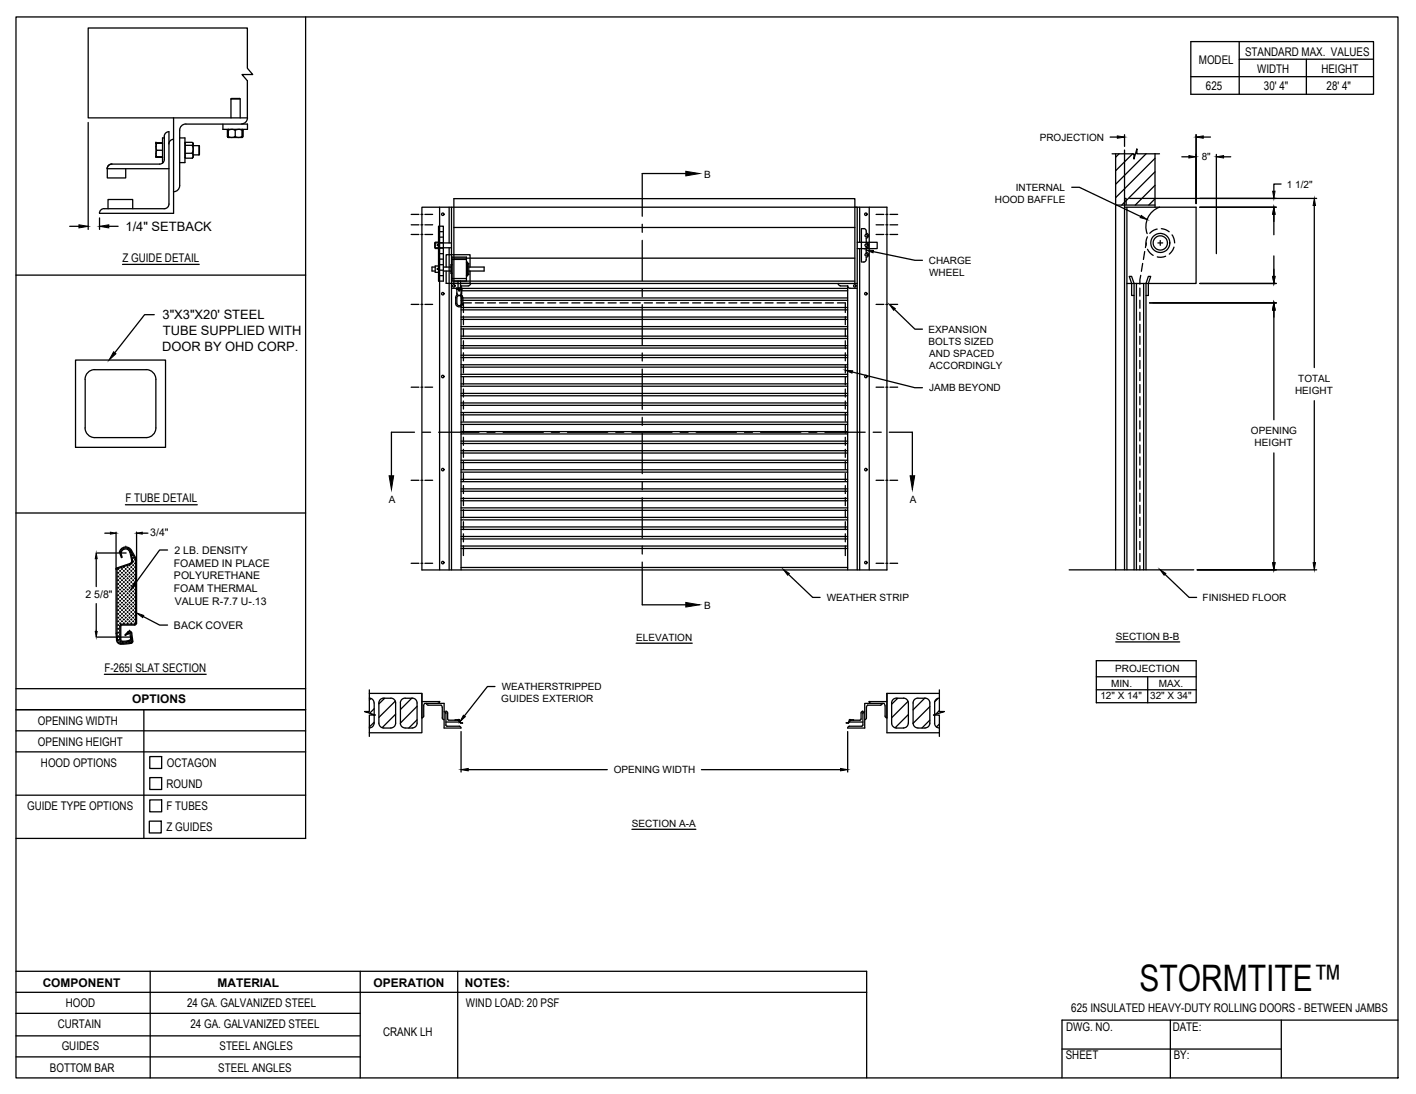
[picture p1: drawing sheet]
<svg xmlns="http://www.w3.org/2000/svg" width="279mm" height="216mm" viewBox="0 0 279 216" stroke-linecap="round" stroke-linejoin="round" font-family="sans-serif">
<!-- layer: ANNOTATIONS -->
<g fill="none" stroke="#000" stroke-width=".25">
<path d="M17.4 24.2v21.1M211.5 37h1.5l12.1 5.7M219.1 27.1h1.4M221.9 26.6v2.3M222.9 39.2h36.9M233.2 30.9h1.4M236 26.6v13.6M237.4 27.1h1.4M240 30.5v19.6M241.4 30.9h1.4M252.8 36.3h-1.4v1.4M13.8 44.7h1.8"/>
<path d="M19.6 43v2.3M21.5 44.7h1.8M172.3 49.7l8.2 1.7h1.5M226.8 59.8h25M236.7 55.9h15.1M236.7 40.9h15.1M251.4 42.3v4M251.4 50.5v4M259.3 40.6v31.9M30.4 62.1h-1.9l-5.9 7.5M168.2 73.4l12.3 3.1h1.5M176.5 61.1l4 3.9h1.5"/>
<path d="M251.4 61.2v21.6M259.3 79.1v31.9M251.4 89.4v21.6M19 110.3v5.5M19 119.1v5.5M19.2 109.1h5.7M20.7 105.2h1.1M22.9 105v7.3M26.9 105v5.5M28.1 105.2h1.1M33.1 108.5h-1.6l-4.8 6.6M155.6 113.3l4.8 4.6h1.4"/>
<path d="M229.9 113.3l4.7 4.6h1.5M236.2 112.5h23.6M19.2 125.7h6.4M28.3 121.7l3.2 1.7h1.6M97.7 135.5h-1.5l-4.6 5.8M125.5 126.9h11.1M216.3 130.4h19.7v8.3h-19.7zM216.3 133.6h19.7M216.3 136.1h19.7M220.2 126.7h12.6M226.5 133.6v5.1M91 144.4v8"/>
<path d="M92.4 151.9h27.4M138.4 151.9h27.5M167.3 144.4v8M124.7 163.7h12.6"/>
</g>
<g fill="#000" stroke="#000" stroke-width=".2">
<path d="M220.5 26.8l1.4 .3-1.4 .2zM234.6 30.7l1.4 .2-1.4 .3zM236 27.1l1.4-.3v.5zM240 30.9l1.4-.2v.5zM251.1 37.7h.5l-.2 1.5zM15.6 44.4l1.8 .3-1.8 .3zM19.6 44.7l1.9-.3v.6zM170.9 49.4h1.4v.5zM225.2 42.5l1.2 .8-1.4-.4zM251.1 54.5h.5l-.2 1.4zM251.4 40.9l.2 1.4h-.5zM259.3 39.2l.3 1.4h-.5z"/>
<path d="M22.4 69.4l.5 .4-1.4 1.3zM166.8 73.1l1.4 .1-.1 .4zM175.5 60.1l1.2 .8-.4 .3zM251.4 59.8l.2 1.4h-.5zM19 109.1l.2 1.2h-.4zM21.8 105l1.1 .2-1.1 .2zM26.5 115l.4 .3-1.1 1.1zM26.9 105.2l1.2-.2v.4zM154.6 112.4l1.1 .8-.3 .3zM228.9 112.4l1.1 .8-.3 .3zM251.1 111h.5l-.2 1.5zM259.1 111h.5l-.3 1.5z"/>
<path d="M18.8 124.6h.4l-.2 1.1zM26.9 121l1.5 .5-.2 .4zM91.4 141.2l.4 .2-1 1zM91 151.9l1.4-.2v.4zM165.9 151.7l1.4 .2-1.4 .2z"/>
</g>
<!-- layer: CRANK LH -->
<g fill="none" stroke="#000" stroke-width=".25">
<path d="M219.4 30.4h4.4v1l.5-2v1h4.5M220.1 30.4v82.1M220.8 30.4l-.7 .6M221.9 39.2h.3v1.2M221.9 29.6v82.9M223.5 30.4l-3.4 3.3M224.3 29.5h.1M226.1 30.4l-6 6M227.9 31.2l-7.8 7.8M227.9 33.9l-6.6 6.6M227.9 36.6l-3.9 3.9M227.9 39.2l-1.2 1.3"/>
<path d="M227.9 30.4v10.5M81.1 42.3h1.6M81.1 44.4h1.6M81.1 46.3h1.6M83.1 42.3h.3M83.1 44.4h.3M83.1 46.3h.3M83.2 40.9h91.8v71.6h-91.8zM83.8 42.3h1.6M83.8 44.4h1.6M83.8 46.3h1.6M85.9 52.7h-.7v.8h.7"/>
<path d="M86.4 48.4h.1M86.4 53.1h.1M86.5 47.8h-.6v1.2h.6M86.5 44.6h1v10.9h-1zM86.5 49h1M86.5 47.9h1M86.5 54.4h1M86.5 53.3h1M86.5 52.2h1M86.5 51.1h1M86.5 50.1h1M86.5 46.8h1"/>
<path d="M86.5 45.7h1M86.5 52.5h-.6v1.2h.6M86.7 40.9v71.6M87.5 52.7h1.5M87.5 53.5h1.5M88 52.7v-2.4h4.8v2.4M88 53.5v2.4h81.1M88.6 40.9v7M88.6 48.9v63.6M89.1 47.9h-3.3v1h3.3M89.1 56.9h2l.1 .1-.1 .1M89.1 40.9v71.6"/>
<path d="M89.2 52.2h-.2v1.8h.2M89.2 50.7h2.8v4.8h-2.8zM89.2 55h2.8M89.2 51.2h2.8M89.6 55.9v-16.7h79.1v16.7M89.6 55.5h79.1M89.6 44.9h79.1M89.6 50.9h79.1M89.9 59.8a.71 .71 0 0 0 .7 .8 .71 .71 0 0 0 .7-.8M89.9 58.8v1.1M90.1 57.8a.48 .48 0 0 0 .5 .5 .48 .48 0 0 0 .5-.5M90.1 56.9l-.1 .1 .1 .1"/>
<path d="M90.1 57.8v-.7h1v.7M90.2 57.9l-.3 .9M90.4 55.5v1.4M90.9 55.5v1.4M91 56.4v56.1M91 59.3h76.3M91 58.8h76.3M91 57.4h76.3M91 56.9h76.3M91 56.4l-.3 .4-.2 .1M91.1 57.9l.2 .9M91.1 58.8a.48 .48 0 0 0-.5-.5 .48 .48 0 0 0-.5 .5v1.1a.47 .47 0 0 0 .5 .4 .47 .47 0 0 0 .5-.5"/>
<path d="M91.1 58.8v1.1M91.3 58.8v1.1M92 51.8h.3v2.6h-.3M92.3 52h.2v2.2h-.2M92.5 52.7h3v.8h-3M92.8 53.5v2.4M92.9 55.9l-.3 .4-.2 .1h-1.4M93 59.8h-1.6v1.9M93.8 59.8h1.6M96.2 59.8h1.6M98.6 59.8h1.5M100.9 59.8h1.6"/>
<path d="M103.3 59.8h1.6M105.7 59.8h1.6M108.1 59.8h1.6M110.5 59.8h1.6M112.8 59.8h1.6M115.2 59.8h1.6M117.6 59.8h1.6M120 59.8h1.6M122.4 59.8h1.6M124.8 59.8h1.5M127.1 59.8h1.6M129.5 59.8h1.6"/>
<path d="M131.9 59.8h1.6M134.3 59.8h1.6M136.7 59.8h1.6M139 59.8h1.6M141.4 59.8h1.6M143.8 59.8h1.6M146.2 59.8h1.6M148.6 59.8h1.6M151 59.8h1.5M153.3 59.8h1.6M155.7 59.8h1.6M158.1 59.8h1.6"/>
<path d="M160.5 59.8h1.6M162.9 59.8h1.5M165.2 59.8h1.6v1.9M165.4 55.9l.2 .4 .3 .1h1.4M167.3 56.4l.2 .4 .2 .1M167.3 56.4v56.1M167.7 56.9h1.4M168.7 40.9h.3M169.1 47.8h4v1.3h-4M169.1 40.9v71.6M169.6 40.9v6.9M169.6 49.1v63.4"/>
<path d="M170.4 45.1l.5 .2v.8M170.5 45.1h-.5v6.6l.7-.1 .2-.1v-.7a.49 .49 0 0 0 .5-.5 .49 .49 0 0 0-.5-.5v-.9M170.9 46a.48 .48 0 0 1 .5 .5 .48 .48 0 0 1-.5 .5v.9h.5M170.9 47.9a.48 .48 0 0 1 .5 .5 .48 .48 0 0 1-.5 .5M170.9 48.9h.5M171.5 40.9v71.6M172.9 42.3h1.5M172.9 44.4h1.5M172.9 46.3h1.5M174.8 42.3h.4M174.8 44.4h.4M174.8 46.3h.4"/>
<path d="M175.6 42.3h1.5M175.6 44.4h1.5M175.6 46.3h1.5M220.1 40.5h7.8M221.9 40.9h14.1v15h-13.6M222.4 40.9v71.6M223.8 58.3h-.5v-2.4l-.5-1.4h.5l.5 1.4v56.6M224.2 55.9v56.6M224.9 56.9v1.5M224.9 59.2v1.6M225.1 54.3l-.2 1.8M225.5 52l-.3 1.6"/>
<path d="M225.7 55.9v56.6M225.9 49.6l-.3 1.6M226.1 58.3h.5v-2.4l.5-1.4h-.5l-.5 1.4v56.6M226.2 47.9l-.2 1M226.4 46.7l-.3 1 .1 .7M226.4 49.2l.5 .7 .6 .5M228.3 45.2l-.6 .2-.8 .6M228.5 47.9h.9M228.8 40.9a4.1 4.1 0 0 0-2.5 5.2M228.9 47.5v.9M229.2 45.1l.8 .2 .7 .4M230 50.6l-.9 .2-.8-.1"/>
<path d="M231.3 46.4l.3 .6 .2 .9M231.6 48.8l-.2 .5-.7 .8M81.1 60.1h1.6M81.1 76.4h1.6M83.1 60.1h.3M83.1 76.4h.3M83.8 60.1h1.6M83.8 76.4h1.6M91 80h76.3M91 79.5h76.3M91 78.1h76.3M91 77.6h76.3"/>
<path d="M91 76.2h76.3M91 75.8h76.3M91 74.3h76.3M91 73.9h76.3M91 72.5h76.3M91 72h76.3M91 70.6h76.3M91 70.1h76.3M91 68.7h76.3M91 68.2h76.3M91 66.8h76.3M91 66.3h76.3"/>
<path d="M91 64.9h76.3M91 64.5h76.3M91 63h76.3M91 62.6h76.3M91 61.2h76.3M91 60.7h76.3M91.4 62.5v1.6M91.4 64.9v1.5M91.4 67.2v1.6M91.4 69.6v1.6M91.4 72v1.6M91.4 74.4v1.6"/>
<path d="M91.4 76.8v1.6M91.4 79.1v1.6M166.8 62.5v1.6M166.8 64.9v1.5M166.8 67.2v1.6M166.8 69.6v1.6M166.8 72v1.6M166.8 74.4v1.6M166.8 76.8v1.6M166.8 79.1v1.6M172.9 60.1h1.5M172.9 76.4h1.5"/>
<path d="M174.8 60.1h.4M174.8 76.4h.4M175.6 60.1h1.5M175.6 76.4h1.5M224.9 61.6v1.6M224.9 64v1.6M224.9 66.4v1.6M224.9 68.8v1.6M224.9 71.1v1.6M224.9 73.5v1.6M224.9 75.9v1.6M224.9 78.3v1.6"/>
<path d="M81.1 94.8h1.6M83.1 94.8h.3M83.8 94.8h1.6M91 98.8h76.3M91 98.4h76.3M91 96.9h76.3M91 96.5h76.3M91 95.1h76.3M91 94.6h76.3M91 93.2h76.3M91 92.7h76.3M91 91.3h76.3"/>
<path d="M91 90.8h76.3M91 89.4h76.3M91 88.9h76.3M91 87.5h76.3M91 87.1h76.3M91 85.6h76.3M91 85.2h76.3M91 83.8h76.3M91 83.3h76.3M91 81.9h76.3M91 81.4h76.3M91.4 81.5v1.6"/>
<path d="M91.4 83.9v1.6M91.4 86.3v1.6M91.4 88.7v1.6M91.4 91.1v1.5M91.4 93.4v1.6M91.4 95.8v1.6M91.4 98.2v1.6M166.8 81.5v1.6M166.8 83.9v1.6M166.8 86.3v1.6M166.8 88.7v1.6M166.8 91.1v1.5"/>
<path d="M166.8 93.4v1.6M166.8 95.8v1.6M166.8 98.2v1.6M172.9 94.8h1.5M174.8 94.8h.4M175.6 94.8h1.5M224.9 80.7v1.6M224.9 83.1v1.5M224.9 85.4v1.6M224.9 87.8v1.6M224.9 90.2v1.6M224.9 92.6v1.6"/>
<path d="M224.9 95v1.5M224.9 97.3v1.6M224.9 99.7v1.6M81.1 111.2h1.6M83.1 111.2h.3M83.8 111.2h1.6M91 112h76.3M91 108.2h76.3M91 107.8h76.3M91 106.4h76.3M91 105.9h76.3M91 104.5h76.3"/>
<path d="M91 104h76.3M91 102.6h76.3M91 102.1h76.3M91 100.7h76.3M91 100.2h76.3M91.4 100.6v1.6M91.4 103v1.5M91.4 105.3v1.6M91.4 107.7v1.9M166.8 100.6v1.6M166.8 103v1.5M166.8 105.3v1.6"/>
<path d="M166.8 107.7v1.9M172.9 111.2h1.5M174.8 111.2h.4M175.6 111.2h1.5M211 112.5h24.5M224.9 102.1v1.6M224.9 104.5v1.6M224.9 106.9v1.6M224.9 109.2v1.6M224.9 111.6v.9M72.9 137.8a.94 .94 0 0 1 .9 .9M72.9 136.8h10.3v7.8h-10.3"/>
<path d="M72.9 136.1v4.3h-1l2.2 .7h-1.2v4.2M73.2 137.8l-.3 .4M73.8 139.9l-.9 .9M73.8 138.7v2.4M75.9 137.8l-1.1 1.1M77.1 137.8a.94 .94 0 0 1 1 .9v4a.94 .94 0 0 1-1 1M77.1 137.8h-1.4a.94 .94 0 0 0-.9 .9v4a.94 .94 0 0 0 .9 1M78 138.4l-3.2 3.2M79 138.7v4l3.3-3.3M79.9 137.8a.94 .94 0 0 0-.9 .9M79.9 137.8h1.5a.94 .94 0 0 1 .9 .9v4a.94 .94 0 0 1-.9 1M81.2 137.8l-2.2 2.2"/>
<path d="M83.2 138.5h3.6M83.2 136.8v4.9M83.6 139.3v2M83.8 138.8l-.2 .5M83.8 138.8h3.8v4.9h3.4M84.1 138.8l.4 .3M84.5 139.2l2.5-.1 .3 .5M86.7 138.4l-.3 .4M87.3 139.6v2.1l.3 .3M171 139.6v2.1l-.4 .3M171.2 139.1l-.2 .5M171.5 138.5h3.5"/>
<path d="M171.5 138.4l.3 .4M174.1 138.8l-.4 .3-2.5 .1M174.4 138.8l.2 .5v2l.4 .4M174.4 138.8h-3.8v4.9h-3.3M177.1 137.8l-1.2 1.2M179.2 138.4l-3.3 3.2M179.2 138.7a.94 .94 0 0 0-.9-.9h-1.4a.91 .91 0 0 0-1 .9v4a.94 .94 0 0 0 1 1M179.2 138.7v4M182.5 137.8l-2.3 2.3M183.5 139.4l-3.3 3.3M184.4 138.7v2.4M185.1 137.8l-.7 .7"/>
<path d="M185.3 137.8a.94 .94 0 0 0-.9 .9M185.4 136.1v4.3h.9l-2.1 .7h1.2v4.2M185.4 136.8h-10.4v7.8h10.4M73.8 142.7a.94 .94 0 0 1-.9 1M73.8 142.5l-.9 1M73.8 141.1v1.6M75.7 143.7h1.4M78.1 140.9l-2.7 2.7M79 142.7a.94 .94 0 0 0 .9 1M79.9 143.7h1.5M82.3 142l-1.6 1.7M83.6 141.3l-.4 .4"/>
<path d="M87.6 140.5l.4 .3M88 143.1l.2 .2h2.4l.4 .4M88 142.5h2.6M88.3 141.9l.3 .2h1.8l.4 .6h.5l-.4-.1-.3-.5-.2-.1M88.3 140.7v1.2M88.3 140.7l-.3-.3v2.7M90.3 142.1l.3 .4M90.4 142l-.6 .1M167.6 142.5h2.7M167.8 142l.6 .1M167.8 142l-.2 .1-.2 .5-.4 .1h.4l.4-.6h1.9M168 142.1l-.4 .4"/>
<path d="M169.9 141.9l-.2 .2M169.9 140.7v1.2M170.3 140.4l-.4 .3M170.3 140.4v2.7M170.3 143.1l-.3 .2h-2.4l-.3 .4M170.6 140.5l-.3 .3M176.9 143.7h1.4M179.2 142.7a.94 .94 0 0 1-.9 1M179.2 141l-2.6 2.6M181.1 143.7a.94 .94 0 0 1-.9-1v-4a.91 .91 0 0 1 .9-.9h1.4a.94 .94 0 0 1 1 .9v4a.94 .94 0 0 1-1 1M181.1 143.7h1.4M183.5 142.1l-1.6 1.6"/>
<path d="M184.4 142.7a.94 .94 0 0 0 .9 1M184.4 141.2v1.5M185.4 140.2l-.8 .8M185.4 142.9l-.6 .6"/>
<circle cx="86.3" cy="48.4" r=".1"/>
<circle cx="86.3" cy="53.1" r=".1"/>
<circle cx="87.4" cy="58" r=".24"/>
<circle cx="87.4" cy="42.3" r=".24"/>
<circle cx="89.5" cy="56.4" r=".24"/>
<circle cx="90.6" cy="57.3" r=".12"/>
<circle cx="168.7" cy="56.4" r=".24"/>
<circle cx="170.8" cy="42.3" r=".24"/>
<circle cx="170.8" cy="58" r=".24"/>
<circle cx="170.9" cy="48.4" r=".24"/>
<circle cx="170.9" cy="50.3" r=".24"/>
<circle cx="170.9" cy="46.5" r=".24"/>
<circle cx="228.9" cy="47.9" r="1.41"/>
<circle cx="228.9" cy="47.9" r="1.88"/>
<circle cx="87.4" cy="74.3" r=".24"/>
<circle cx="170.8" cy="74.3" r=".24"/>
<circle cx="87.4" cy="92.7" r=".24"/>
<circle cx="170.8" cy="92.7" r=".24"/>
<circle cx="87.4" cy="111" r=".24"/>
<circle cx="170.8" cy="111" r=".24"/>
<circle cx="90.5" cy="142.1" r=".07"/>
<circle cx="167.7" cy="142.1" r=".07"/>
</g>
<path d="M91.4 62.5h.1" fill="none" stroke="#000" stroke-width=".2"/>
<!-- layer: SECTION CUTS -->
<g fill="none" stroke="#000" stroke-width=".25">
<path d="M135.3 34.2h-8.6v8.5M126.7 44.3v1.5M126.7 47.4v8M126.7 57v1.5M126.7 60.1v8M126.7 69.7v1.5M126.7 72.8v8M81.8 85.3h-4.6v8.6M83.4 85.3h1.6M86.6 85.3h7.9M96.1 85.3h1.6M99.3 85.3h7.9"/>
<path d="M108.8 85.3h1.6M112 85.3h7.9M121.5 85.3h1.6M124.7 85.3h7.9M126.7 82.4v1.5M126.7 85.5v8M126.7 95.1v1.5M126.7 98.2v8M134.2 85.3h1.6M137.4 85.3h7.9M146.9 85.3h1.6M150.1 85.3h7.9"/>
<path d="M159.6 85.3h1.6M162.8 85.3h7.9M172.3 85.3h1.6M175.5 85.3h4.5v8.6M126.7 107.8v1.5M126.7 110.9v8.5h8.6"/>
</g>
<path d="M135.3 33.8l2.7 .4-2.7 .5zM76.8 93.9h.9l-.5 2.7zM179.6 93.9h.9l-.5 2.7zM135.3 118.9l2.7 .5-2.7 .4z" fill="#000" stroke="#000" stroke-width=".2"/>
<!-- layer: DETAILS -->
<g fill="none" stroke="#000" stroke-width=".25">
<path d="M45.6 19.5l.1-.1h1.6l.1 .1v3.8M45.6 19.5v3.8M45.6 19.5h1.8M22.1 32.4a.92 .92 0 0 0-1 .9h12.2M24.8 33.3v1.8h-3.6v-1.9a.88 .88 0 0 1 .9-.8h9.4a.92 .92 0 0 0 .9-.9v-4.6a.89 .89 0 0 1 .9-.9v14.3M30.8 31h.1M30.8 28.3h.1M30.8 31h1.3M30.9 31h1.2M32.1 28.3h-1.3M32.1 28.2l-1.3 .1M32.1 29.7h-1.2l-.1 .6 .1 .7h1.2"/>
<path d="M32.1 28.3h-1.2l-.1 .7 .1 .7M32.1 28.3h-1.3v2.7h.1M32.4 27.2h-.3v4.9h.1M34.2 27.5a.92 .92 0 0 0-.9 .9M34.2 23.3v18.8h-14.6a.92 .92 0 0 1 .9-.9M35.5 27.2h1v4.9h-1M36.5 31h.1M36.5 28.3h.1M36.5 28.7h1.4l.2 .8-.2 .7h-1.4M36.7 24.5a1.22 1.22 0 0 0-1.2 1.2v10.9a1.22 1.22 0 0 1-1.3 1.2M36.7 24.5h12.1v1h-4.8v-1M37.9 28.7l.2-.3-.2-.3h-1.4v3.1h1.4l.2-.5-.2-.5"/>
<path d="M38 28.2l.1 .1v2.7l-.2 .2M38.1 28.7h1.2M38.1 30.6h1.2M39.3 28.7v1.9M44.9 26.9l.1 .2M44.9 25.7l.1-.2v.2M44.9 25.7v1.3M45 26.9v.2M45 25.5l-.1 .2M45 25.7l.7-.2 .7 .2v1.2l-.7 .2-.7-.2zM45 26.9v.2h2.8M45 27v-1.4l-.1 .1 .1 1.3"/>
<path d="M46.4 25.7l.7-.2 .7 .2M46.4 26.9l.7 .2 .7-.2v-1.4v1.6M47.8 26.9v.2M47.8 25.5l.1 .2-.1 1.4M47.8 25.6l.1 .1-.1 1.4M48.8 23.3v-7.4l-1-1.2h2.1l-1.1-1.2v-8h-31.4v17.8h31.4M48.8 23.3a1.22 1.22 0 0 1-1.2 1.2M21.3 41.2v-1.8h4.9v1.8M33.3 40.3a.92 .92 0 0 1-.9 .9h-11.8M14.9 71.1h17.8v17.2h-17.8zM16.8 74.9a1.88 1.88 0 0 1 1.9-1.9l10.1-.1a1.92 1.92 0 0 1 2 2M16.8 74.9v9.6"/>
<path d="M30.8 74.9v9.5a1.92 1.92 0 0 1-1.9 2h-10.2a1.92 1.92 0 0 1-1.9-2M23.1 112l-.2 .3 .1 14a.97 .97 0 0 0 1.3 .8l1.6-.2M23.2 117.5h.2M23.2 116.7h.2M23.2 116h.2M23.2 115.3h.2M23.2 114.5h.2M23.2 113.8h.2M23.2 113h.2M23.2 118.2h.2M23.2 118.9h.2M23.2 119.7h.2"/>
<path d="M23.2 112.3h.2M23.3 112.2v.2M23.3 112.9v.2M23.3 113.7v.2M23.3 114.4v.2M23.3 115.1v.2M23.3 115.9v.2M23.3 116.6v.2M23.3 117.4v.2M23.3 118.1v.2M23.3 118.9v.1M23.3 119.6v.2"/>
<path d="M23.5 109a1.29 1.29 0 0 1 1.1-1 1.29 1.29 0 0 1 1.3 .6l.9 1.6M23.6 109.1h.1M23.6 117.8h.2M23.6 117.1h.2M23.6 116.4h.2M23.6 115.6h.2M23.6 114.9h.2M23.6 114.1h.2M23.6 113.4h.2M23.6 112.7h.2M23.6 118.6h.2M23.6 119.3h.2"/>
<path d="M23.7 112.6v.2M23.7 113.3v.2M23.7 114v.2M23.7 114.8v.2M23.7 115.5v.2M23.7 116.3v.1M23.7 117v.2M23.7 117.7v.2M23.7 118.5v.2M23.7 119.2v.2M23.7 120v.1M23.9 109.5a.89 .89 0 0 1 .7-1.1 .89 .89 0 0 1 1.1 .6l.3 1.6-.1 .5-2.8 1"/>
<path d="M24 109.5l.1 .5h-.2a1.11 1.11 0 0 1 .3-1.7 1.11 1.11 0 0 1 1.6 .7l.3 1.6a.7 .7 0 0 1-.4 .8l-2.6 .9 .1 14M24 117.5h.2M24 116.7h.2M24 116h.2M24 115.3h.2M24 114.5h.2M24 113.8h.2M24 113h.2M24 118.2h.2M24 118.9h.2M24 119.7h.2M24 112.3h.2"/>
<path d="M24.1 112.2v.2M24.1 112.9v.2M24.1 113.7v.2M24.1 114.4v.2M24.1 115.1v.2M24.1 115.9v.2M24.1 116.6v.2M24.1 117.4v.2M24.1 118.1v.2M24.1 118.9v.1M24.1 119.6v.2M24.3 117.8h.2"/>
<path d="M24.3 117.1h.2M24.3 116.4h.2M24.3 115.6h.2M24.3 114.9h.2M24.3 114.1h.2M24.3 113.4h.2M24.3 112.7h.2M24.3 111.9h.2M24.3 118.6h.2M24.3 119.3h.2M24.4 111.8v.2M24.4 112.6v.2"/>
<path d="M24.4 113.3v.2M24.4 114v.2M24.4 114.8v.2M24.4 115.5v.2M24.4 116.3v.1M24.4 117v.2M24.4 117.7v.2M24.4 118.5v.2M24.4 119.2v.2M24.4 120v.1M24.7 117.5h.2M24.7 116.7h.2"/>
<path d="M24.7 116h.2M24.7 115.3h.2M24.7 114.5h.2M24.7 113.8h.2M24.7 113h.2M24.7 118.2h.2M24.7 118.9h.2M24.7 119.7h.2M24.7 112.3h.2M24.8 112.2v.2M24.8 112.9v.2M24.8 113.7v.2"/>
<path d="M24.8 114.4v.2M24.8 115.1v.2M24.8 115.9v.2M24.8 116.6v.2M24.8 117.4v.2M24.8 118.1v.2M24.8 118.9v.1M24.8 119.6v.2M25.1 117.8h.2M25.1 117.1h.2M25.1 116.4h.2M25.1 115.6h.2"/>
<path d="M25.1 114.9h.2M25.1 114.1h.2M25.1 113.4h.2M25.1 112.7h.2M25.1 111.9h.2M25.1 118.6h.2M25.1 119.3h.2M25.2 108.2l.4 .3 1.1 1.8M25.2 111.8v.2M25.2 112.6v.2M25.2 113.3v.2M25.2 114v.2"/>
<path d="M25.2 114.8v.2M25.2 115.5v.2M25.2 116.3v.1M25.2 117v.2M25.2 117.7v.2M25.2 118.5v.2M25.2 119.2v.2M25.2 120v.1M25.5 117.5h.1M25.5 116.7h.1M25.5 116h.1M25.5 115.3h.1"/>
<path d="M25.5 114.5h.1M25.5 113.8h.1M25.5 113h.1M25.5 111.5h.1M25.5 118.2h.1M25.5 118.9h.1M25.5 119.7h.1M25.5 112.3h.1M25.5 111.5v.2M25.5 112.2v.2M25.5 112.9v.2M25.5 113.7v.2"/>
<path d="M25.5 114.4v.2M25.5 115.1v.2M25.5 115.9v.2M25.5 116.6v.2M25.5 117.4v.2M25.5 118.1v.2M25.5 118.9v.1M25.5 119.6v.2M25.8 117.8h.2M25.8 117.1h.2M25.8 116.4h.2M25.8 115.6h.2"/>
<path d="M25.8 114.9h.2M25.8 114.1h.2M25.8 113.4h.2M25.8 112.7h.2M25.8 111.9h.2M25.8 118.6h.2M25.8 119.3h.2M25.9 111.3h.1M25.9 108.9v.2M25.9 111.8v.2M25.9 112.6v.2M25.9 113.3v.2"/>
<path d="M25.9 114v.2M25.9 114.8v.2M25.9 115.5v.2M25.9 116.3v.1M25.9 117v.2M25.9 117.7v.2M25.9 118.5v.2M25.9 119.2v.2M25.9 120v.1M26 109.5h.2M26 111.2h.1M26.1 109.5v.1"/>
<path d="M26.2 117.5h.2M26.2 116.7h.2M26.2 116h.2M26.2 115.3h.2M26.2 114.5h.2M26.2 113.8h.2M26.2 113h.2M26.2 111.5h.2M26.2 110.8h.2M26.2 110.1h.2M26.2 118.2h.2M26.2 118.9h.2"/>
<path d="M26.2 119.7h.2M26.2 112.3h.2M26.3 110v.2M26.3 110.7v.2M26.3 111.5v.2M26.3 112.2v.2M26.3 112.9v.2M26.3 113.7v.2M26.3 114.4v.2M26.3 115.1v.2M26.3 115.9v.2M26.3 116.6v.2"/>
<path d="M26.3 117.4v.2M26.3 118.1v.2M26.3 118.9v.1M26.3 119.6v.2M26.6 117.8h.2M26.6 117.1h.2M26.6 116.4h.2M26.6 115.6h.2M26.6 114.9h.2M26.6 114.1h.2M26.6 113.4h.2M26.6 112.7h.2"/>
<path d="M26.6 111.9h.2M26.6 111.2h.2M26.6 110.4h.2M26.6 118.6h.2M26.6 119.3h.2M26.6 110.4v.2M26.6 111.1v.2M26.6 111.8v.2M26.6 112.6v.2M26.6 113.3v.2M26.6 114v.2M26.6 114.8v.2"/>
<path d="M26.6 115.5v.2M26.6 116.3v.1M26.6 117v.2M26.6 117.7v.2M26.6 118.5v.2M26.6 119.2v.2M26.6 120v.1M26.7 110.2l.1 .4M26.8 110.6v12.4M26.8 110.2l.1 .4M26.9 110.6v12.4l-.3 .3M23.2 126.3a.79 .79 0 0 0 1 .7l1.7-.2"/>
<path d="M23.2 123.4h.2M23.2 120.4h.2M23.2 121.1h.2M23.2 121.9h.2M23.2 122.6h.2M23.2 124.1h.2M23.2 124.8h.2M23.2 125.6h.2M23.2 126.3h.2M23.3 120.3v.2M23.3 121.1v.1M23.3 121.8v.2"/>
<path d="M23.3 122.5v.2M23.3 123.3v.1M23.3 124v.2M23.3 124.7v.2M23.3 125.5v.2M23.3 126.2v.2M23.6 120h.2M23.6 120.8h.2M23.6 121.5h.2M23.6 122.3h.2M23.6 123h.2M23.6 123.7h.1"/>
<path d="M23.6 124.5h.1M23.6 125.2h.1M23.6 125.9h.1M23.6 126.7h.2M23.6 123.5v2.7a.64 .64 0 0 0 .9 .5l1.1-.2M23.7 120.7v.2M23.7 121.4v.2M23.7 122.2v.1M23.7 122.9v.2M23.7 126.6v.2M23.8 123.5v2.7l.1 .3 .3 .1M24 120.4h.2"/>
<path d="M24 121.1h.2M24 121.9h.2M24 122.6h.2M24 123.3l-.2 .2M24 123.4h2.6M24.1 120.3v.2M24.1 121.1v.1M24.1 121.8v.2M24.1 122.5v.2M24.1 126.9h.2M24.2 126.8v.1M24.3 120h.2"/>
<path d="M24.3 120.8h.2M24.3 121.5h.2M24.3 122.3h.2M24.3 123h.2M24.4 120.7v.2M24.4 121.4v.2M24.4 122.2v.1M24.4 122.9v.2M24.7 120.4h.2M24.7 121.1h.2M24.7 121.9h.2M24.7 122.6h.2"/>
<path d="M24.8 120.3v.2M24.8 121.1v.1M24.8 121.8v.2M24.8 122.5v.2M24.8 126.8h.2M24.9 126.7v.2M25.1 120h.2M25.1 120.8h.2M25.1 121.5h.2M25.1 122.3h.2M25.1 123h.2M25.2 120.7v.2"/>
<path d="M25.2 121.4v.2M25.2 122.2v.1M25.2 122.9v.2M25.2 124.7l.5-.1 .3 .3 .2 1.6-.3 .5M25.3 124.7l-.7 .6 .2 .1 .7-.7 .3 .1 .2 1.8-.1 .2v-.2M25.3 126.6h.2M25.4 126.6v.1M25.4 125h.2M25.4 125l-.2 .2-.1-.1M25.5 120.4h.1M25.5 121.1h.1M25.5 121.9h.1"/>
<path d="M25.5 122.6h.1M25.5 120.3v.2M25.5 121.1v.1M25.5 121.8v.2M25.5 122.5v.2M25.6 125l.2 1M25.8 126l-.3 .4-1.3 .2M25.8 120h.2M25.8 120.8h.2M25.8 121.5h.2M25.8 122.3h.2M25.8 123h.2"/>
<path d="M25.8 126.7h.2M25.9 120.7v.2M25.9 121.4v.2M25.9 122.2v.1M25.9 122.9v.2M26 126.1l-.4 .4M26.2 120.4h.2M26.2 121.1h.2M26.2 121.9h.2M26.2 122.6h.2M26.3 120.3v.2M26.3 121.1v.1"/>
<path d="M26.3 121.8v.2M26.3 122.5v.2M26.6 123h.2l-.2 .2M26.6 120h.2M26.6 120.8h.2M26.6 121.5h.2M26.6 122.3h.2M26.6 123.2h-2.6l-.4 .3M26.6 120.7v.2M26.6 121.4v.2M26.6 122.2v.1M26.6 122.9v.2"/>
</g>
<path d="M22.9 112.3h.1M24.8 108h.1M26.9 110.6h.1M25.6 124.5h.1" fill="none" stroke="#000" stroke-width=".2"/>
<!-- layer: ANNOTATIONS -->
<path d="M26.9 105.2h.1M19 124.5h.1" fill="none" stroke="#000" stroke-width=".2"/>
<!-- layer: TITLE BLOCK -->
<g fill="none" stroke="#000" stroke-width=".25">
<path d="M3.2 3.3h272.6v209.4h-272.6zM60.3 3.3v162.2h-57.1M235 8.2h36v10.4h-36zM235 15.1h36M244.5 11.7h26.5M244.5 8.2v10.4M3.2 54.3h57.1M24.2 52.2h15.1M24.7 99.6h14.2M3.2 101.2h57.1M3.2 135.9h57.1M20.6 133.1h20.1"/>
<path d="M3.2 140.1h57.1M3.2 144.2h57.1M3.2 148.4h57.1M3.2 156.9h57.1M28.4 140.1v25.4M29.5 149.3h2.4v2.4h-2.4zM29.5 153.5h2.4v2.3h-2.4zM29.5 157.9h2.4v2.3h-2.4zM29.5 162.1h2.3v2.3h-2.3zM3.2 200h67.9M3.2 195.8h167.8M3.2 191.7h167.8v21"/>
<path d="M29.6 191.7v21M71.1 191.7v21M90.3 191.7v21M3.2 208.6h67.9M3.2 204.4h67.9M209.6 207h43.2M230.9 201.3v11.4M252.8 201.3v11.4M275.8 201.3h-66.2v11.4"/>
</g>
<!-- layer: 0 -->
<path d="M257.8 11.7v6.9" fill="none" stroke="#000" stroke-width=".25"/>
<text font-size="7.2" x="224.9" y="195.5">STORMTITE™</text>
<g font-size="2.5">
<text x="24.8" y="45.6">1/4&quot; SETBACK</text>
<text x="32.1" y="63">3&quot;X3&quot;X20' STEEL</text>
<text x="32" y="69.2">DOOR BY OHD CORP.</text>
<text x="32.1" y="66.1">TUBE SUPPLIED WITH</text>
</g>
<g font-size="2.4">
<text x="245.7" y="11.1">STANDARD MAX. VALUES</text>
<text x="236.6" y="12.7">MODEL</text>
<text x="238" y="17.8">625</text>
<text x="248.1" y="14.4">WIDTH</text>
<text x="249.4" y="17.8">30' 4&quot;</text>
<text x="260.7" y="14.4">HEIGHT</text>
<text x="261.8" y="17.8">28' 4&quot;</text>
<text x="24.2" y="51.7">Z GUIDE DETAIL</text>
<text x="24.7" y="99.1">F TUBE DETAIL</text>
<text x="20.6" y="132.6">F-265I SLAT SECTION</text>
<text x="7.5" y="143">OPENING WIDTH</text>
<text x="26.1" y="138.8">OPTIONS</text>
<text x="7.5" y="147.2">OPENING HEIGHT</text>
<text x="8.1" y="151.3">HOOD OPTIONS</text>
<text x="32.9" y="155.5">ROUND</text>
<text x="32.9" y="151.4">OCTAGON</text>
<text x="5.4" y="159.9">GUIDE TYPE OPTIONS</text>
<text x="32.9" y="159.9">F TUBES</text>
<text x="32.9" y="164.1">Z GUIDES</text>
<text x="8.4" y="194.7">COMPONENT</text>
<text x="42.9" y="194.7">MATERIAL</text>
<text x="73.7" y="194.7">OPERATION</text>
<text x="91.7" y="194.7">NOTES:</text>
<text x="11.4" y="202.8">CURTAIN</text>
<text x="13" y="198.8">HOOD</text>
<text x="36.9" y="198.6">24 GA. GALVANIZED STEEL</text>
<text x="37.6" y="202.9">24 GA. GALVANIZED STEEL</text>
<text x="91.9" y="198.6">WIND LOAD: 20 PSF</text>
<text x="210.4" y="203.6">DWG. NO.</text>
<text x="211.4" y="199.8">625 INSULATED HEAVY-DUTY ROLLING DOORS - BETWEEN JAMBS</text>
<text x="231.4" y="203.4">DATE:</text>
<text x="12.2" y="207.3">GUIDES</text>
<text x="43.3" y="207.2">STEEL ANGLES</text>
<text x="75.6" y="204.5">CRANK LH</text>
<text x="210.3" y="209.1">SHEET</text>
<text x="231.6" y="209">BY:</text>
<text x="9.8" y="211.5">BOTTOM BAR</text>
<text x="43.1" y="211.6">STEEL ANGLES</text>
</g>
<g font-size="2.1">
<text x="29.7" y="105.8">3/4&quot;</text>
<text x="34.3" y="111.8">FOAMED IN PLACE</text>
<text x="34.4" y="109.3">2 LB. DENSITY</text>
<text x="16.9" y="118">2 5/8&quot;</text>
<text x="34.3" y="116.8">FOAM THERMAL</text>
<text x="34.3" y="114.3">POLYURETHANE</text>
<text x="34.5" y="119.3">VALUE R-7.7 U-.13</text>
<text x="34.3" y="124.1">BACK COVER</text>
</g>
<g font-size="2">
<text x="205.1" y="27.7">PROJECTION</text>
<text x="138.9" y="35">B</text>
<text x="237.1" y="31.6">8&quot;</text>
<text x="196.3" y="40">HOOD BAFFLE</text>
<text x="200.4" y="37.7">INTERNAL</text>
<text x="253.9" y="37">1 1/2&quot;</text>
<text x="183.3" y="52.1">CHARGE</text>
<text x="183.3" y="54.5">WHEEL</text>
<text x="183.2" y="65.7">EXPANSION</text>
<text x="183.2" y="68.1">BOLTS SIZED</text>
<text x="183.4" y="70.4">AND SPACED</text>
<text x="183.3" y="77.2">JAMB BEYOND</text>
<text x="183.4" y="72.8">ACCORDINGLY</text>
<text x="255.5" y="77.7">HEIGHT</text>
<text x="256.2" y="75.3">TOTAL</text>
<text x="246.8" y="85.6">OPENING</text>
<text x="247.6" y="88">HEIGHT</text>
<text x="76.7" y="99.2">A</text>
<text x="179.5" y="99.2">A</text>
<text x="163.2" y="118.6">WEATHER STRIP</text>
<text x="237.3" y="118.6">FINISHED FLOOR</text>
<text x="138.9" y="120.1">B</text>
<text x="125.5" y="126.5">ELEVATION</text>
<text x="220.2" y="126.3">SECTION B-B</text>
<text x="99" y="136.2">WEATHERSTRIPPED</text>
<text x="217.1" y="137.9">12&quot; X 14&quot;</text>
<text x="219.2" y="135.6">MIN.</text>
<text x="220" y="132.7">PROJECTION</text>
<text x="226.9" y="137.9">32&quot; X 34&quot;</text>
<text x="228.7" y="135.6">MAX.</text>
<text x="98.9" y="138.6">GUIDES EXTERIOR</text>
<text x="121.1" y="152.6">OPENING WIDTH</text>
<text x="124.7" y="163.2">SECTION A-A</text>
</g>
</svg>
